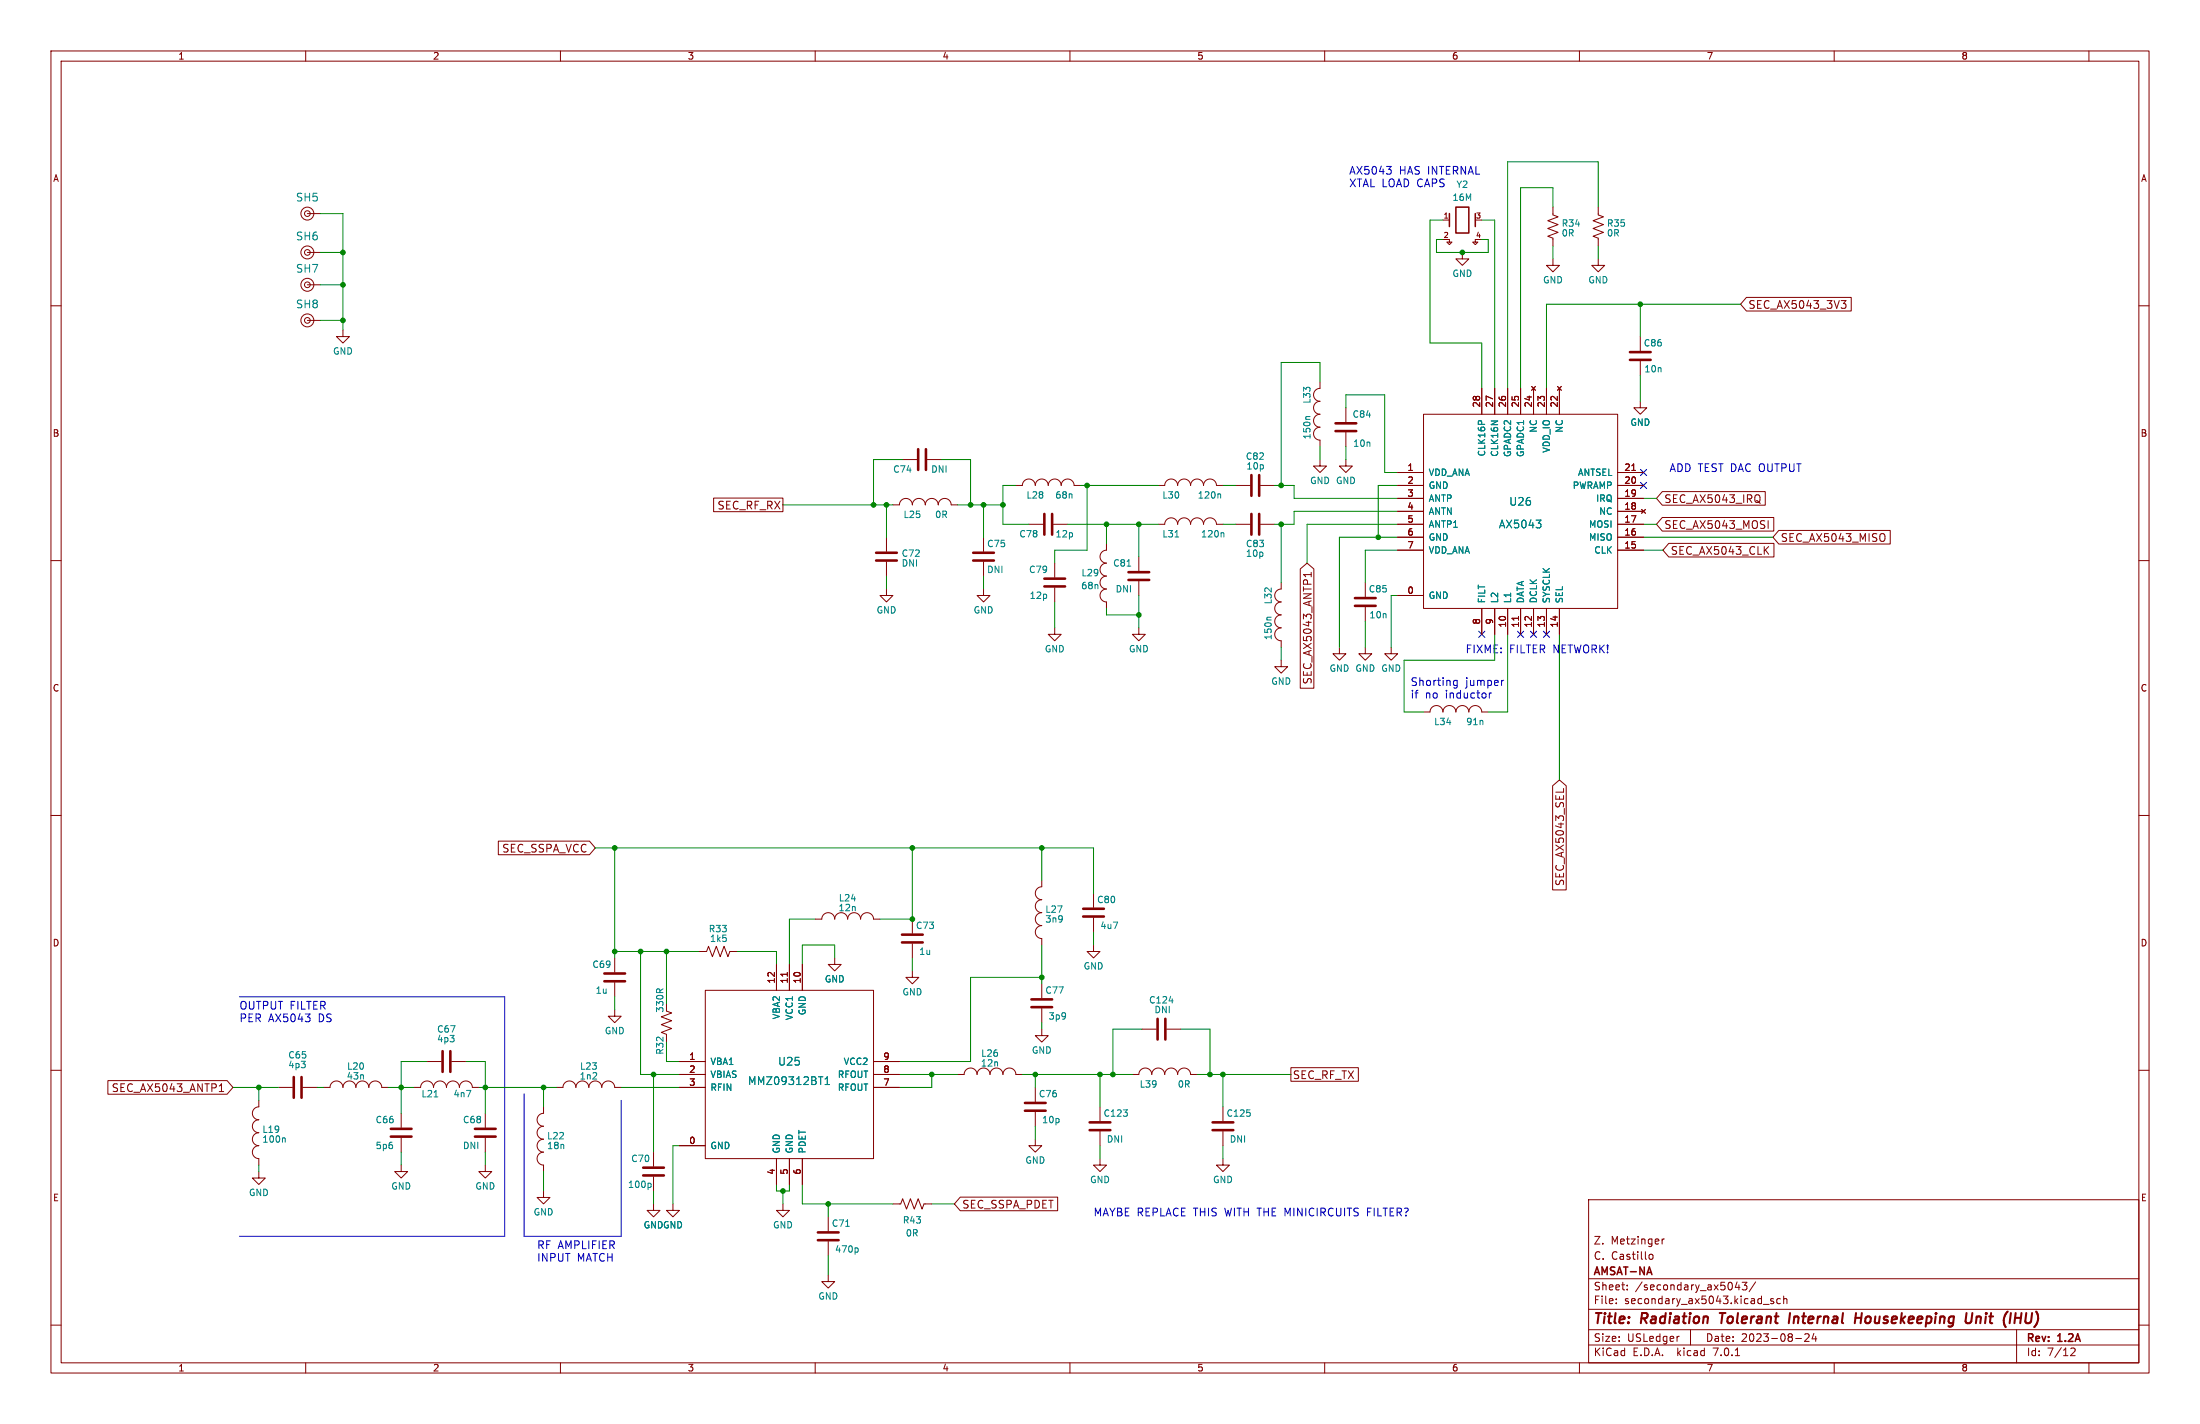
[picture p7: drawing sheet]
<svg xmlns="http://www.w3.org/2000/svg" width="432mm" height="279mm" viewBox="0 0 432 279" stroke-linecap="round" stroke-linejoin="round" font-family="sans-serif">
<g fill="none" stroke="#840000" stroke-width=".2">
<path d="M10 10h411.8v259.4h-411.8zM12 12h407.8v255.4h-407.8zM60 10v2M110 10v2M160 10v2M210 10v2M260 10v2M310 10v2M360 10v2M410 10v2M10 60h2M60.3 49.5h2.6"/>
<path d="M60.3 41.9h2.6M60.3 55.9h2.6M283.2 43.2h1.3M284.5 47v.5h-.5l.5 .5 .5-.5h-.5M287 49.5v1.3h1.3l-1.3 1.3-1.3-1.3h1.3M289.6 47v.5h-.5l.5 .5 .5-.5h-.5M304.8 40.6v1.6l1 .3-2 .8 2 .8-2 .7 2 .8-2 .8 1 .3v1.6M304.8 50.8v1.3h1.3l-1.3 1.2-1.3-1.2h1.3M313.7 50.8v1.3h1.3l-1.3 1.2-1.3-1.2h1.3M313.7 40.6v1.6l1 .3-2 .8 2 .8-2 .7 2 .8-2 .8 1 .3v1.6M342.8 58.4h20.5v2.6h-20.5l-1.2-1.3zM361.4 59h.9l-.5 .6 .4 .1 .1 .5-.3 .3h-.4"/>
<path d="M419.8 60h2M60.3 62.9h2.6M67.3 64.8v1.2h1.3l-1.3 1.3-1.3-1.3h1.3M259.1 74.9v1.3a1.27 1.27 0 0 0-1.3 1.3 1.27 1.27 0 0 0 1.3 1.2 1.27 1.27 0 0 0-1.3 1.3 1.27 1.27 0 0 0 1.3 1.3 1.27 1.27 0 0 0-1.3 1.3 1.27 1.27 0 0 0 1.3 1.2 1.27 1.27 0 0 0-1.3 1.3 1.27 1.27 0 0 0 1.3 1.3v1.2M290.8 76.2v5.1M293.4 76.2v5.1M295.9 76.2v5.1M298.4 76.2v5.1M300.6 75.8l.8 .8M301 76.2v5.1M301.4 75.8l-.8 .8M303.5 76.2v5.1"/>
<path d="M305.7 75.8l.8 .8M306.1 76.2v5.1M306.5 75.8l-.8 .8M321.9 78.7v1.3h1.3l-1.3 1.3-1.2-1.3h1.2M321.9 66v2.8M321.9 70.9v2.8M140.1 97.7h13.6v2.7h-13.6zM175.3 99.1h1.2a1.27 1.27 0 0 1 1.3-1.3 1.27 1.27 0 0 1 1.3 1.3 1.27 1.27 0 0 1 1.2-1.3 1.27 1.27 0 0 1 1.3 1.3 1.27 1.27 0 0 1 1.3-1.3 1.27 1.27 0 0 1 1.2 1.3 1.27 1.27 0 0 1 1.3-1.3 1.27 1.27 0 0 1 1.3 1.3h1.3M177.2 90.2h2.8M182 90.2h2.8M199.4 95.3h1.3a1.27 1.27 0 0 1 1.2-1.3 1.27 1.27 0 0 1 1.3 1.3 1.27 1.27 0 0 1 1.3-1.3 1.27 1.27 0 0 1 1.2 1.3 1.27 1.27 0 0 1 1.3-1.3 1.27 1.27 0 0 1 1.3 1.3 1.27 1.27 0 0 1 1.2-1.3 1.27 1.27 0 0 1 1.3 1.3h1.3M227.3 95.3h1.3a1.27 1.27 0 0 1 1.3-1.3 1.27 1.27 0 0 1 1.2 1.3 1.27 1.27 0 0 1 1.3-1.3 1.27 1.27 0 0 1 1.3 1.3 1.27 1.27 0 0 1 1.2-1.3 1.27 1.27 0 0 1 1.3 1.3 1.27 1.27 0 0 1 1.3-1.3 1.27 1.27 0 0 1 1.3 1.3h1.2"/>
<path d="M242.6 95.3h2.8M247.4 95.3h2.8M259.1 90.2v1.2h1.2l-1.2 1.3-1.3-1.3h1.3M264.2 90.2v1.2h1.2l-1.2 1.3-1.3-1.3h1.3M264.2 80v2.8M264.2 84.8v2.8M274.3 95.3h5.1M274.3 92.7h5.1M274.3 97.8h5.1M279.4 81.3h38.1v38.1h-38.1zM317.5 95.3h5.1M317.5 92.7h5.1"/>
<path d="M317.5 97.8h5.1M320.3 92.3h.7M322.2 99.9l.8 .8M323 99.9l-.8 .8M326.3 96.5h20.2v2.6h-20.2l-1.2-1.3zM345.2 97.2a1.08 1.08 0 0 1 0 1.3l.3 .2M10 110h2M174 115.6v1.2h1.3l-1.3 1.3-1.3-1.3h1.3M174 105.4v2.8M174 110.2v2.8M193 115.6v1.2h1.3l-1.3 1.3-1.2-1.3h1.2M193 105.4v2.8"/>
<path d="M193 110.2v2.8M201.9 102.9h2.8M206.8 102.9h2.7M207 110.5v2.8M207 115.3v2.8M217.2 106.7v1.3a1.27 1.27 0 0 0-1.3 1.2 1.27 1.27 0 0 0 1.3 1.3 1.27 1.27 0 0 0-1.3 1.3 1.27 1.27 0 0 0 1.3 1.2 1.27 1.27 0 0 0-1.3 1.3 1.27 1.27 0 0 0 1.3 1.3 1.27 1.27 0 0 0-1.3 1.2 1.27 1.27 0 0 0 1.3 1.3v1.3M223.5 109.2v2.8M223.5 114v2.8M227.3 102.9h1.3a1.27 1.27 0 0 1 1.3-1.3 1.27 1.27 0 0 1 1.2 1.3 1.27 1.27 0 0 1 1.3-1.3 1.27 1.27 0 0 1 1.3 1.3 1.27 1.27 0 0 1 1.2-1.3 1.27 1.27 0 0 1 1.3 1.3 1.27 1.27 0 0 1 1.3-1.3 1.27 1.27 0 0 1 1.3 1.3h1.2M242.6 102.9h2.8M247.4 102.9h2.8M251.5 114.3v1.3a1.27 1.27 0 0 0-1.3 1.2 1.27 1.27 0 0 0 1.3 1.3 1.27 1.27 0 0 0-1.3 1.3 1.27 1.27 0 0 0 1.3 1.3 1.27 1.27 0 0 0-1.3 1.2 1.27 1.27 0 0 0 1.3 1.3 1.27 1.27 0 0 0-1.3 1.3 1.27 1.27 0 0 0 1.3 1.2v1.3"/>
<path d="M255.2 111.6l1.3-1.1 1.4 1.1v23.4h-2.7zM257.4 112.3v.9M257.4 112.7h-1.6l.4 .3M268 114.3v2.8M268 119.1v2.8M274.3 102.9h5.1M274.3 116.8h5.1M274.3 108h5.1M274.3 105.4h5.1M274.3 100.3h5.1M290.8 119.4v5.1M293.4 119.4v5.1"/>
<path d="M295.9 119.4v5.1M298.4 119.4v5.1M301 119.4v5.1M303.5 119.4v5.1M306.1 119.4v5.1M317.5 102.9h5.1M317.5 108h5.1M317.5 105.4h5.1M317.5 100.3h5.1M326.3 101.5h21.8v2.7h-21.8l-1.2-1.3zM327.5 106.6h20.7v2.7h-20.7l-1.1-1.3zM346.5 107.9l.6 .9"/>
<path d="M347 102.2v1.5M347.1 107.2l-.8 .9M349.1 104.1h21.9v2.6h-21.9l-1.1-1.3zM369.8 104.8a1.08 1.08 0 0 1 0 1.4M419.8 110h2M207 123.2v1.3h1.3l-1.3 1.2-1.3-1.2h1.3M223.5 123.2v1.3h1.3l-1.3 1.2-1.3-1.2h1.3M251.5 129.5v1.3h1.2l-1.2 1.3-1.3-1.3h1.3M262.9 127v1.3h1.3l-1.3 1.2-1.3-1.2h1.3M268 127v1.3h1.2l-1.2 1.2-1.3-1.2h1.3M273 127v1.3h1.3l-1.3 1.2-1.2-1.2h1.2M279.4 139.7h1.3a1.27 1.27 0 0 1 1.2-1.3 1.27 1.27 0 0 1 1.3 1.3 1.27 1.27 0 0 1 1.3-1.3 1.27 1.27 0 0 1 1.2 1.3 1.27 1.27 0 0 1 1.3-1.3 1.27 1.27 0 0 1 1.3 1.3 1.27 1.27 0 0 1 1.3-1.3 1.27 1.27 0 0 1 1.2 1.3h1.3"/>
<path d="M298 121v.7M10 160h2M304.7 154.2l1.4-1.2 1.3 1.2v20.4h-2.7zM306.9 154.7v.7M419.8 160h2M97.8 165h17.9l1.1 1.4-1.1 1.3h-17.9zM204.5 172.7v1.3a1.27 1.27 0 0 0-1.3 1.3 1.27 1.27 0 0 0 1.3 1.2 1.27 1.27 0 0 0-1.3 1.3 1.27 1.27 0 0 0 1.3 1.3 1.27 1.27 0 0 0-1.3 1.2 1.27 1.27 0 0 0 1.3 1.3 1.27 1.27 0 0 0-1.3 1.3 1.27 1.27 0 0 0 1.3 1.3v1.2M214.6 175.3v2.8M120.6 198.1v1.3h1.3l-1.3 1.3-1.2-1.3h1.2M120.6 188v2.8M120.6 192.8v2.8M130.8 198.4l1 .4-2 .7 2 .8-2 .7 2 .8-2 .8 1 .3v1.6"/>
<path d="M137.2 186.7h1.5l.4-1 .7 2 .8-2 .8 2 .7-2 .8 2 .4-1h1.5M138.4 194.3h33v33h-33zM152.4 189.2v5.1M154.5 190.8v.7M154.9 189.2v5.1M157.5 189.2v5.1M160 180.3h1.3a1.27 1.27 0 0 1 1.3-1.2 1.27 1.27 0 0 1 1.2 1.2 1.27 1.27 0 0 1 1.3-1.2 1.27 1.27 0 0 1 1.3 1.2 1.27 1.27 0 0 1 1.2-1.2 1.27 1.27 0 0 1 1.3 1.2 1.27 1.27 0 0 1 1.3-1.2 1.27 1.27 0 0 1 1.2 1.2h1.3M163.8 188v1.2h1.3l-1.3 1.3-1.2-1.3h1.2M179.1 190.5v1.3h1.2l-1.2 1.2-1.3-1.2h1.3M179.1 180.3v2.8M179.1 185.2v2.8M204.5 193v2.8"/>
<path d="M204.5 197.9v2.8M214.6 185.4v1.3h1.3l-1.3 1.3-1.2-1.3h1.2M214.6 180.1v2.8M10 210h2M21.2 212h23.4l1.1 1.4-1.1 1.3h-23.4zM43 214.2h.9M43.2 213l.3-.4v1.6M50.8 215.9v1.3a1.27 1.27 0 0 0-1.3 1.2 1.27 1.27 0 0 0 1.3 1.3 1.27 1.27 0 0 0-1.3 1.3 1.27 1.27 0 0 0 1.3 1.3 1.27 1.27 0 0 0-1.3 1.2 1.27 1.27 0 0 0 1.3 1.3 1.27 1.27 0 0 0-1.3 1.3 1.27 1.27 0 0 0 1.3 1.2v1.3M54.6 213.4h2.8M59.4 213.4h2.8M63.5 213.4h1.3a1.27 1.27 0 0 1 1.2-1.3 1.27 1.27 0 0 1 1.3 1.3 1.27 1.27 0 0 1 1.3-1.3 1.27 1.27 0 0 1 1.2 1.3 1.27 1.27 0 0 1 1.3-1.3 1.27 1.27 0 0 1 1.3 1.3 1.27 1.27 0 0 1 1.3-1.3 1.27 1.27 0 0 1 1.2 1.3h1.3M78.7 218.4v2.8"/>
<path d="M81.3 213.4h1.2a1.27 1.27 0 0 1 1.3-1.3 1.27 1.27 0 0 1 1.3 1.3 1.27 1.27 0 0 1 1.3-1.3 1.27 1.27 0 0 1 1.2 1.3 1.27 1.27 0 0 1 1.3-1.3 1.27 1.27 0 0 1 1.3 1.3 1.27 1.27 0 0 1 1.2-1.3 1.27 1.27 0 0 1 1.3 1.3h1.3M83.8 208.3h2.8M88.6 208.3h2.8M95.2 218.4v2.8M106.7 217.2v1.2a1.27 1.27 0 0 0-1.3 1.3 1.27 1.27 0 0 0 1.3 1.3 1.27 1.27 0 0 0-1.3 1.3 1.27 1.27 0 0 0 1.3 1.2 1.27 1.27 0 0 0-1.3 1.3 1.27 1.27 0 0 0 1.3 1.3 1.27 1.27 0 0 0-1.3 1.2 1.27 1.27 0 0 0 1.3 1.3v1.3M109.2 213.4h1.3a1.27 1.27 0 0 1 1.3-1.3 1.27 1.27 0 0 1 1.2 1.3 1.27 1.27 0 0 1 1.3-1.3 1.27 1.27 0 0 1 1.3 1.3 1.27 1.27 0 0 1 1.2-1.3 1.27 1.27 0 0 1 1.3 1.3 1.27 1.27 0 0 1 1.3-1.3 1.27 1.27 0 0 1 1.2 1.3h1.3M133.3 213.4h5.1M133.3 210.8h5.1M133.3 208.3h5.1M171.4 213.4h5.1M171.4 210.8h5.1M171.4 208.3h5.1"/>
<path d="M188 210.8h1.2a1.27 1.27 0 0 1 1.3-1.2 1.27 1.27 0 0 1 1.3 1.2 1.27 1.27 0 0 1 1.2-1.2 1.27 1.27 0 0 1 1.3 1.2 1.27 1.27 0 0 1 1.3-1.2 1.27 1.27 0 0 1 1.2 1.2 1.27 1.27 0 0 1 1.3-1.2 1.27 1.27 0 0 1 1.3 1.2h1.3M203.2 213.4v2.8M203.2 218.2v2.8M204.5 201.9v1.3h1.2l-1.2 1.3-1.3-1.3h1.3M215.9 217.2v2.8M222.2 210.8h1.3a1.27 1.27 0 0 1 1.3-1.2 1.27 1.27 0 0 1 1.3 1.2 1.27 1.27 0 0 1 1.2-1.2 1.27 1.27 0 0 1 1.3 1.2 1.27 1.27 0 0 1 1.3-1.2 1.27 1.27 0 0 1 1.2 1.2 1.27 1.27 0 0 1 1.3-1.2 1.27 1.27 0 0 1 1.3 1.2h1.2M224.2 201.9h2.7M229 201.9h2.8M240 217.2v2.8M253.4 209.5h13.2v2.7h-13.2zM419.8 210h2M50.8 229.9v1.2h1.3l-1.3 1.3-1.3-1.3h1.3"/>
<path d="M78.7 228.6v1.3h1.3l-1.3 1.2-1.2-1.2h1.2M78.7 223.3v2.8M95.2 228.6v1.3h1.3l-1.3 1.2-1.2-1.2h1.2M95.2 223.3v2.8M106.7 233.7v1.3h1.2l-1.2 1.2-1.3-1.2h1.3M128.3 236.2v1.3h1.2l-1.2 1.3-1.3-1.3h1.3M128.3 226.1v2.8M128.3 230.9v2.8M132.1 236.2v1.3h1.2l-1.2 1.3-1.3-1.3h1.3M133.3 224.8h5.1M152.4 227.3v5.1M153.7 236.2v1.3h1.2l-1.2 1.3-1.3-1.3h1.3"/>
<path d="M154.9 227.3v5.1M157.5 227.3v5.1M162.6 238.8v2.8M175.3 236.2h1.5l.4-1 .7 2 .8-2 .8 2 .7-2 .8 2 .4-1h1.5M188.5 234.9h19.1v2.7h-19.1l-1.2-1.4zM203.2 223.5v1.3h1.3l-1.3 1.3-1.3-1.3h1.3M215.9 227.3v1.3h1.3l-1.3 1.3-1.3-1.3h1.3M215.9 222v2.8M240 227.3v1.3h1.3l-1.3 1.3-1.2-1.3h1.2M240 222v2.8M311.8 235.4h108v32h-108zM10 260h2"/>
<path d="M162.6 250.2v1.3h1.2l-1.2 1.2-1.3-1.2h1.3M162.6 243.6v2.8M311.8 256.9h108M311.8 250.9h108M317.2 255.7v.1M317.2 254.9v.1M319.4 253v.1M319.4 252.2v.1M323.7 246.2l.5-.1 .2 .3-.1 .6-.4 .1-.2-.1M326.2 243.1v1M326.7 243.1l-.5 .3M340.9 251.5l-.3 1.1h.9"/>
<path d="M341.3 252.1v1M341.9 251.6h1l-.5 .6 .4 .1v.7l-.2 .1-.7-.1M344.6 251.5l-1.3 2M346.1 255.9h1.1M348.1 254.9l-.4-.1-.2 .2 .1 .2 .5 .2v.3h-.6M349.4 254.9l-.4-.1-.3 .3 .2 .6h.5M350.1 254.9l.2-.1 .4 .1v.9M350.1 254.3v1.5M419.8 260h2M60 267.4v2M110 267.4v2M160 267.4v2"/>
<path d="M210 267.4v2M260 267.4v2M310 267.4v2M311.8 263.9h108M311.8 260.9h108M329.4 262.2h.2M331.8 260.9v3M340.6 266h.8M352.4 262.6h1.2M354.2 261.8l.6-.1 .3 .4-.9 1.1h.9M356 261.6l-.3 1.1h.9M356.4 262.2v1"/>
<path d="M360 267.4v2M395.8 260.9v6.5M406.4 264.6l.6-.1 .2 .1 .1 .3-.9 1.1h.9M410 267.4v2"/>
<circle cx="60.3" cy="41.9" r=".56"/>
<circle cx="60.3" cy="55.9" r=".56"/>
<circle cx="60.3" cy="49.5" r=".56"/>
<circle cx="60.3" cy="41.9" r="1.27"/>
<circle cx="60.3" cy="49.5" r="1.27"/>
<circle cx="60.3" cy="55.9" r="1.27"/>
<circle cx="60.3" cy="62.9" r=".56"/>
<circle cx="60.3" cy="62.9" r="1.27"/>
</g>
<path d="M337.5 257.6h1.2M351.3 257.6l-.2 2M364.2 258.6h1.1M364.3 257.6l-.3 2M365.4 257.6l-.2 2M387.1 257.6l-.2 1.6a.66 .66 0 0 1-.8 .4M395.5 258.6h1.1M395.6 257.6l-.2 2" fill="none" stroke="#840000" stroke-width=".4"/>
<g fill="none" stroke="#840000" stroke-width=".51">
<path d="M319.9 69.1h4.1M319.9 70.6h4.1M180.2 88.1v4.1M181.7 88.1v4.1M245.6 93.2v4.1M247.1 93.2v4.1M262.1 83.1h4.1M262.1 84.6h4.1M172 110h4M172 108.5h4M191 110h4.1M191 108.5h4.1"/>
<path d="M205 113.5h4M205 115.1h4M205 100.8v4.1M206.5 100.8v4.1M221.5 112.3h4.1M221.5 113.8h4.1M245.6 100.8v4.1M247.1 100.8v4.1M265.9 117.3h4.1M265.9 118.9h4.1M212.6 179.8h4.1M212.6 178.3h4.1"/>
<path d="M118.6 192.5h4.1M118.6 191h4.1M177 184.9h4.1M177 183.4h4.1M202.4 197.6h4.1M202.4 196.1h4.1M227.2 199.9v4.1M228.7 199.9v4.1M57.7 211.3v4.1M59.2 211.3v4.1M86.9 206.2v4.1M88.4 206.2v4.1"/>
<path d="M201.2 217.9h4M201.2 216.4h4M76.7 223h4.1M76.7 221.5h4.1M93.2 223h4.1M93.2 221.5h4.1M126.2 230.6h4.1M126.2 229.1h4.1M213.9 221.7h4M213.9 220.2h4M238 221.7h4.1M238 220.2h4.1"/>
<path d="M160.5 243.3h4.1M160.5 241.8h4.1"/>
</g>
<g fill="none" stroke="#008484" stroke-width=".2">
<path d="M239.4 96.9l.2 .2v.6M257.1 81.7h-.6l-.2 .2M290.3 82.6h.4M230.6 105.4h.8M240 104.5l.2 .2v.7M301.5 102.1h.9l-.5 .5M302.3 102.7l.1 .2-.1 .6M249.5 121.1h-.7l-.1 .2M85.2 215.2h.7M161.9 212.8h.9M161.9 211.7l.5-.4v1.5M55.8 223.3l.2 .1v.7"/>
<path d="M127.7 232.2l.1 .2-.1 .5M168.3 244.9l.1 .2-.1 .5"/>
</g>
<path d="M284.5 41.9v2.6M285.7 40.6h2.6v5.1h-2.6zM289.6 41.9v2.6" fill="none" stroke="#840000" stroke-width=".3"/>
<path d="M272.1 32.7h1l-.5 .5M273 33.4v.6M285.4 134.4l.2 .1 .4-.1M286 133.5v1.2l-.1 .2M286 133.6l-.4-.1-.2 .1M292.3 136v1M292.8 136h-.3l-.2 .2M295.1 133.5l-.3 .1M47 195.6h52.1v47h-52.1M102.9 214.6v28h19v-26.7" fill="none" stroke="#0000c2" stroke-width=".2"/>
<g fill="none" stroke="#008400" stroke-width=".2">
<path d="M62.9 55.9h4.4M62.9 41.9h4.4v22.9M62.9 49.5h4.4M283.2 47h-1.3v2.5h10.2v-2.5h-1.3M283.2 43.2h-2.5v24.1h10.1v8.9M290.8 43.2h2.6v33M304.8 40.6v-3.8h-6.4v39.4M304.8 48.3v2.5M313.7 40.6v-8.8h-17.8v44.4M313.7 48.3v2.5M321.9 59.7v6.3M341.6 59.7h-38.1v16.5"/>
<path d="M62.9 62.9h4.4M259.1 74.9v-3.8h-7.6v24.2M321.9 73.7v5M153.7 99.1h21.6M174 99.1v6.3M177.2 90.2h-5.8v8.9M184.8 90.2h5.7v8.9M188 99.1h8.8M193 99.1v6.3M199.4 95.3h-2.6v7.6h5.1M212.1 95.3h15.2M213.4 95.3v12.7h-6.4v2.5"/>
<path d="M240 95.3h2.6M250.2 95.3h3.8v2.5h20.3M259.1 87.6v2.6M264.2 80v-2.5h7.6v15.2h2.5M264.2 87.6v2.6M274.3 95.3h-3.8v10.1M322.6 97.8h2.5M174 113v2.6M193 113v2.6M207 118.1v5.1M209.5 102.9h17.8M217.2 102.9v3.8"/>
<path d="M217.2 119.4v1.3h6.3M223.5 102.9v6.3M223.5 116.8v6.4M240 102.9h2.6M251.5 102.9v11.4M274.3 100.3h-20.3v2.6h-3.8M274.3 102.9h-17.8v7.6M274.3 116.8h-1.3v10.2M274.3 108h-6.3v6.3M274.3 105.4h-11.4v21.6M322.6 102.9h2.5M322.6 105.4h25.4"/>
<path d="M322.6 108h3.8M251.5 127v2.5M268 121.9v5.1M293.4 124.5v5h-17.8v10.2h3.8M295.9 124.5v15.2h-3.8M306.1 124.5v28.5M116.8 166.4h97.8v8.9M120.6 166.4v21.6M179.1 166.4v13.9h-6.4M204.5 166.4v6.3M120.6 186.7h16.6M120.6 195.6v2.5"/>
<path d="M125.7 186.7v24.1h7.6M130.8 186.7v10.2M144.8 186.7h7.6v2.5M160 180.3h-5.1v8.9M163.8 188v-2.6h-6.3v3.8M179.1 188v2.5M204.5 191.8h-14v16.5h-14M204.5 185.4v7.6M214.6 182.9v2.5M45.7 213.4h8.9M50.8 213.4v2.5M62.2 213.4h1.3"/>
<path d="M76.2 213.4h5.1M83.8 208.3h-5.1v10.1M91.4 208.3h3.8v10.1M94 213.4h15.2M106.7 213.4v3.8M121.9 213.4h11.4M128.3 210.8v15.3M130.8 204.5v3.8h2.5M176.5 210.8h11.5M182.9 210.8v2.6h-6.4M200.7 210.8h21.5M203.2 210.8v2.6"/>
<path d="M204.5 200.7v1.2M215.9 210.8v6.4M224.2 201.9h-5.8v8.9M231.8 201.9h5.7v8.9M234.9 210.8h18.5M240 210.8v6.4M50.8 228.6v1.3M78.7 226.1v2.5M95.2 226.1v2.5M106.7 229.9v3.8M128.3 233.7v2.5M133.3 224.8h-1.2v11.4"/>
<path d="M152.4 232.4v1.3h2.5v-1.3M153.7 233.7v2.5M157.5 232.4v3.8h17.8M162.6 236.2v2.6M182.9 236.2h4.4M203.2 221v2.5M215.9 224.8v2.5M240 224.8v2.5M162.6 246.4v3.8"/>
</g>
<path d="M322 92.1l1.2 1.2M322 94.6l1.2 1.3M323.2 92.1l-1.2 1.2M323.2 94.6l-1.2 1.3M290.2 123.9l1.2 1.2M291.4 123.9l-1.2 1.2M297.8 123.9l1.3 1.2M299.1 123.9l-1.3 1.2M300.4 123.9l1.2 1.2M301.6 123.9l-1.2 1.2M302.9 123.9l1.2 1.2M304.1 123.9l-1.2 1.2" fill="none" stroke="#000084" stroke-width=".2"/>
<g fill="#008400" stroke="#008400" stroke-width=".2">
<circle cx="190.5" cy="99.1" r=".46"/>
<circle cx="174" cy="99.1" r=".46"/>
<circle cx="223.5" cy="120.7" r=".46"/>
<circle cx="196.8" cy="99.1" r=".46"/>
<circle cx="193" cy="99.1" r=".46"/>
<circle cx="50.8" cy="213.4" r=".46"/>
<circle cx="78.7" cy="213.4" r=".46"/>
<circle cx="128.3" cy="210.8" r=".46"/>
<circle cx="153.7" cy="233.7" r=".46"/>
<circle cx="179.1" cy="166.4" r=".46"/>
<circle cx="179.1" cy="180.3" r=".46"/>
<circle cx="182.9" cy="210.8" r=".46"/>
<circle cx="162.6" cy="236.2" r=".46"/>
<circle cx="67.3" cy="62.9" r=".46"/>
<circle cx="171.4" cy="99.1" r=".46"/>
<circle cx="106.7" cy="213.4" r=".46"/>
<circle cx="125.7" cy="186.7" r=".46"/>
<circle cx="120.6" cy="166.4" r=".46"/>
<circle cx="67.3" cy="49.5" r=".46"/>
<circle cx="67.3" cy="55.9" r=".46"/>
<circle cx="130.8" cy="186.7" r=".46"/>
<circle cx="120.6" cy="186.7" r=".46"/>
<circle cx="95.2" cy="213.4" r=".46"/>
<circle cx="270.5" cy="105.4" r=".46"/>
<circle cx="204.5" cy="166.4" r=".46"/>
<circle cx="203.2" cy="210.8" r=".46"/>
<circle cx="218.4" cy="210.8" r=".46"/>
<circle cx="204.5" cy="191.8" r=".46"/>
<circle cx="215.9" cy="210.8" r=".46"/>
<circle cx="237.5" cy="210.8" r=".46"/>
<circle cx="240" cy="210.8" r=".46"/>
<circle cx="287" cy="49.5" r=".46"/>
<circle cx="321.9" cy="59.7" r=".46"/>
<circle cx="217.2" cy="102.9" r=".46"/>
<circle cx="213.4" cy="95.3" r=".46"/>
<circle cx="223.5" cy="102.9" r=".46"/>
<circle cx="251.5" cy="95.3" r=".46"/>
<circle cx="251.5" cy="102.9" r=".46"/>
</g>
<g font-size="2.8" fill="#840000">
<text x="312.8" y="260.2">Title:</text>
<text x="322.2" y="260.2">Radiation</text>
<text x="338.3" y="260.2">Tolerant</text>
<text x="352.4" y="260.2">Internal</text>
<text x="366" y="260.2">Housekeeping</text>
<text x="388.3" y="260.2">Unit</text>
<text x="396.3" y="260.2">(IHU)</text>
</g>
<g font-size="2.1" fill="#0000c2">
<text x="264.8" y="34.4">AX5043</text>
<text x="274.6" y="34.4">HAS INTERNAL</text>
<text x="264.8" y="36.8">XTAL LOAD CAPS</text>
<text x="327.7" y="92.7">ADD TEST DAC OUTPUT</text>
<text x="287.7" y="128.3">FIXME:</text>
<text x="296.2" y="128.3">FILTER NETWORK!</text>
<text x="276.9" y="134.7">Shorting</text>
<text x="276.9" y="137.2">if</text>
<text x="279.7" y="137.2">no</text>
<text x="283.7" y="137.2">inductor</text>
<text x="287.6" y="134.7">jumper</text>
<text x="47" y="198.2">OUTPUT FILTER</text>
<text x="47" y="200.7">PER AX5043</text>
<text x="62.5" y="200.7">DS</text>
<text x="214.6" y="238.8">MAYBE REPLACE THIS WITH THE MINICIRCUITS</text>
<text x="268.5" y="238.8">FILTER?</text>
<text x="105.4" y="245.2">RF AMPLIFIER</text>
<text x="105.4" y="247.6">INPUT MATCH</text>
</g>
<g font-size="2.1" fill="#008484">
<text x="58" y="39.7">SH5</text>
<text x="58" y="47.3">SH6</text>
<text x="58" y="53.7">SH7</text>
<text x="58" y="60.6">SH8</text>
<text x="296.2" y="99.4">U26</text>
<text x="294.1" y="103.8">AX5043</text>
<text x="152.7" y="209.2">U25</text>
<text x="146.7" y="213">MMZ09312BT1</text>
</g>
<g font-size="2.1" fill="#840000">
<text x="343.2" y="60.8">SEC_AX5043_3V3</text>
<text x="140.7" y="100.1">SEC_RF_RX</text>
<text x="326.6" y="98.9">SEC_AX5043_IRQ</text>
<text x="326.6" y="103.9">SEC_AX5043_MOSI</text>
<text x="349.5" y="106.5">SEC_AX5043_MISO</text>
<text x="327.9" y="109">SEC_AX5043_CLK</text>
<text x="257.6" y="134.4" transform="rotate(-90 257.6 134.4)">SEC_AX5043_ANTP1</text>
<text x="98.5" y="167.4">SEC_SSPA_VCC</text>
<text x="307.1" y="173.9" transform="rotate(-90 307.1 173.9)">SEC_AX5043_SEL</text>
<text x="21.8" y="214.4">SEC_AX5043_ANTP1</text>
<text x="253.7" y="211.9">SEC_RF_TX</text>
<text x="188.8" y="237.3">SEC_SSPA_PDET</text>
<text x="312.8" y="244.3">Z.</text>
<text x="316.2" y="244.3">Metzinger</text>
<text x="312.8" y="250.5">AMSAT-NA</text>
<text x="312.8" y="247.3">C. Castillo</text>
<text x="312.8" y="256">File:</text>
<text x="312.8" y="253.3">Sheet:</text>
<text x="318.8" y="256">secondary_ax5043.kicad_sch</text>
<text x="321" y="253.3">/secondary_ax5043/</text>
<text x="312.8" y="263.4">Size:</text>
<text x="319.4" y="263.4">USLedger</text>
<text x="334.8" y="263.4">Date:</text>
<text x="341.7" y="263.4">2023-08-24</text>
<text x="397.8" y="263.6">Rev:</text>
<text x="404" y="263.6">1.2A</text>
<text x="312.8" y="266.2">KiCad</text>
<text x="320.5" y="266.2">E.D.A.</text>
<text x="329.2" y="266.2">kicad</text>
<text x="336.3" y="266.2">7.0.1</text>
<text x="397.8" y="266.2">Id:</text>
<text x="401.8" y="266.2">7/12</text>
</g>
<g font-size="1.8" fill="#840000">
<text x="35" y="11.8">1</text>
<text x="85" y="11.8">2</text>
<text x="135" y="11.8">3</text>
<text x="185" y="11.8">4</text>
<text x="235" y="11.8">5</text>
<text x="285" y="11.8">6</text>
<text x="335" y="11.8">7</text>
<text x="385" y="11.8">8</text>
<text x="10.4" y="35.8">A</text>
<text x="420.2" y="35.8">A</text>
<text x="290.6" y="80" transform="rotate(-90 290.6 80)">28</text>
<text x="293.1" y="80" transform="rotate(-90 293.1 80)">27</text>
<text x="295.7" y="80" transform="rotate(-90 295.7 80)">26</text>
<text x="298.2" y="80" transform="rotate(-90 298.2 80)">25</text>
<text x="300.7" y="80" transform="rotate(-90 300.7 80)">24</text>
<text x="303.3" y="80" transform="rotate(-90 303.3 80)">23</text>
<text x="305.8" y="80" transform="rotate(-90 305.8 80)">22</text>
<text x="10.3" y="85.8">B</text>
<text x="420.1" y="85.8">B</text>
<text x="276.2" y="92.5">1</text>
<text x="276.2" y="95">2</text>
<text x="318.8" y="95">20</text>
<text x="318.8" y="92.5">21</text>
<text x="276.2" y="97.5">3</text>
<text x="276.2" y="100.1">4</text>
<text x="318.8" y="100.1">18</text>
<text x="318.8" y="97.5">19</text>
<text x="276.2" y="102.6">5</text>
<text x="276.2" y="105.2">6</text>
<text x="276.2" y="107.7">7</text>
<text x="318.8" y="107.7">15</text>
<text x="318.8" y="105.2">16</text>
<text x="318.8" y="102.6">17</text>
<text x="276.2" y="116.6">0</text>
<text x="290.6" y="122.6" transform="rotate(-90 290.6 122.6)">8</text>
<text x="293.1" y="122.6" transform="rotate(-90 293.1 122.6)">9</text>
<text x="295.7" y="123.2" transform="rotate(-90 295.7 123.2)">10</text>
<text x="298.2" y="123.2" transform="rotate(-90 298.2 123.2)">11</text>
<text x="300.7" y="123.2" transform="rotate(-90 300.7 123.2)">12</text>
<text x="303.3" y="123.2" transform="rotate(-90 303.3 123.2)">13</text>
<text x="305.8" y="123.2" transform="rotate(-90 305.8 123.2)">14</text>
<text x="10.3" y="135.8">C</text>
<text x="420.1" y="135.8">C</text>
<text x="10.3" y="185.8">D</text>
<text x="420.1" y="185.8">D</text>
<text x="152.1" y="193" transform="rotate(-90 152.1 193)">12</text>
<text x="154.7" y="193" transform="rotate(-90 154.7 193)">11</text>
<text x="157.2" y="193" transform="rotate(-90 157.2 193)">10</text>
<text x="135.2" y="208">1</text>
<text x="173.3" y="208">9</text>
<text x="135.2" y="210.6">2</text>
<text x="135.2" y="213.1">3</text>
<text x="173.3" y="213.1">7</text>
<text x="173.3" y="210.6">8</text>
<text x="135.2" y="224.5">0</text>
<text x="152.1" y="230.5" transform="rotate(-90 152.1 230.5)">4</text>
<text x="154.7" y="230.5" transform="rotate(-90 154.7 230.5)">5</text>
<text x="157.2" y="230.5" transform="rotate(-90 157.2 230.5)">6</text>
<text x="10.4" y="235.8">E</text>
<text x="420.2" y="235.8">E</text>
<text x="35" y="269.2">1</text>
<text x="85" y="269.2">2</text>
<text x="135" y="269.2">3</text>
<text x="185" y="269.2">4</text>
<text x="235" y="269.2">5</text>
<text x="285" y="269.2">6</text>
<text x="335" y="269.2">7</text>
<text x="385" y="269.2">8</text>
</g>
<g font-size="1.8" fill="#008484">
<text x="285" y="39.6">16M</text>
<text x="285.8" y="37">Y2</text>
<text x="306.5" y="44.6">R34</text>
<text x="306.5" y="46.6">0R</text>
<text x="315.3" y="44.6">R35</text>
<text x="315.3" y="46.6">0R</text>
<text x="285" y="54.5">GND</text>
<text x="302.8" y="55.8">GND</text>
<text x="311.7" y="55.8">GND</text>
<text x="65.3" y="69.7">GND</text>
<text x="322.6" y="68.1">C86</text>
<text x="322.7" y="73.2">10n</text>
<text x="257.4" y="79.3" transform="rotate(-90 257.4 79.3)">L33</text>
<text x="265.4" y="82.1">C84</text>
<text x="319.9" y="83.7">GND</text>
<text x="257.4" y="86.3" transform="rotate(-90 257.4 86.3)">150n</text>
<text x="265.5" y="87.8">10n</text>
<text x="291.7" y="89.7" transform="rotate(-90 291.7 89.7)">CLK16P</text>
<text x="294.2" y="89.7" transform="rotate(-90 294.2 89.7)">CLK16N</text>
<text x="296.7" y="89.8" transform="rotate(-90 296.7 89.8)">GPADC2</text>
<text x="299.3" y="89.8" transform="rotate(-90 299.3 89.8)">GPADC1</text>
<text x="301.8" y="85" transform="rotate(-90 301.8 85)">NC</text>
<text x="304.4" y="89" transform="rotate(-90 304.4 89)">VDD_IO</text>
<text x="306.9" y="85" transform="rotate(-90 306.9 85)">NC</text>
<text x="175.2" y="92.9">C74</text>
<text x="182.7" y="92.9">DNI</text>
<text x="244.5" y="90.4">C82</text>
<text x="244.6" y="92.3">10p</text>
<text x="257.1" y="95.1">GND GND</text>
<text x="280.4" y="93.5">VDD_ANA</text>
<text x="309.6" y="93.5">ANTSEL</text>
<text x="177.3" y="101.8">L25</text>
<text x="183.5" y="101.8">0R</text>
<text x="201.4" y="98">L28</text>
<text x="207.1" y="98">68n</text>
<text x="228.1" y="98">L30</text>
<text x="235" y="98">120n</text>
<text x="280.4" y="96.1">GND</text>
<text x="280.4" y="98.6">ANTP</text>
<text x="280.4" y="101.2">ANTN</text>
<text x="308.6" y="96.1">PWRAMP</text>
<text x="313.2" y="98.6">IRQ</text>
<text x="313.8" y="101.2">NC</text>
<text x="193.7" y="107.5">C75</text>
<text x="200" y="105.6">C78</text>
<text x="207.1" y="105.6">12p</text>
<text x="228.1" y="105.6">L31</text>
<text x="235.7" y="105.6">120n</text>
<text x="244.5" y="107.5">C83</text>
<text x="280.4" y="103.7">ANTP1</text>
<text x="280.4" y="106.2">GND</text>
<text x="311.8" y="106.2">MISO</text>
<text x="311.8" y="103.7">MOSI</text>
<text x="176.9" y="109.4">C72</text>
<text x="176.9" y="111.3">DNI</text>
<text x="193.7" y="112.6">DNI</text>
<text x="201.9" y="112.6">C79</text>
<text x="212.2" y="113.2">L29</text>
<text x="218.4" y="111.3">C81</text>
<text x="244.5" y="109.4">10p</text>
<text x="280.4" y="108.8">VDD_ANA</text>
<text x="312.8" y="108.8">CLK</text>
<text x="202" y="117.7">12p</text>
<text x="212.1" y="115.8">68n</text>
<text x="218.9" y="116.4">DNI</text>
<text x="249.7" y="118.6" transform="rotate(-90 249.7 118.6)">L32</text>
<text x="268.6" y="116.4">C85</text>
<text x="280.4" y="117.7">GND</text>
<text x="291.7" y="118.4" transform="rotate(-90 291.7 118.4)">FILT</text>
<text x="294.2" y="118.4" transform="rotate(-90 294.2 118.4)">L2</text>
<text x="296.7" y="118.4" transform="rotate(-90 296.7 118.4)">L1</text>
<text x="299.3" y="118.4" transform="rotate(-90 299.3 118.4)">DATA</text>
<text x="301.8" y="118.4" transform="rotate(-90 301.8 118.4)">DCLK</text>
<text x="304.4" y="118.4" transform="rotate(-90 304.4 118.4)">SYSCLK</text>
<text x="306.9" y="118.4" transform="rotate(-90 306.9 118.4)">SEL</text>
<text x="172" y="120.5">GND</text>
<text x="191" y="120.5">GND</text>
<text x="249.7" y="125.6" transform="rotate(-90 249.7 125.6)">150n</text>
<text x="268.7" y="121.5">10n</text>
<text x="205" y="128.2">GND</text>
<text x="221.5" y="128.2">GND</text>
<text x="260.9" y="132">GND GND GND</text>
<text x="249.5" y="134.5">GND</text>
<text x="281.4" y="142.4">L34</text>
<text x="287.7" y="142.4">91n</text>
<text x="164.5" y="178.9">12n</text>
<text x="164.6" y="177">L24</text>
<text x="205.1" y="179.3">L27</text>
<text x="215.3" y="177.4">C80</text>
<text x="139.1" y="183.1">R33</text>
<text x="139.3" y="185">1k5</text>
<text x="179.7" y="182.4">C73</text>
<text x="205.1" y="181.2">3n9</text>
<text x="215.9" y="182.4">4u7</text>
<text x="116.2" y="190.1">C69</text>
<text x="180.3" y="187.5">1u</text>
<text x="212.6" y="190.4">GND</text>
<text x="116.8" y="195.1">1u</text>
<text x="161.8" y="192.9">GND</text>
<text x="177.1" y="195.5">GND</text>
<text x="205.1" y="195.1">C77</text>
<text x="225.5" y="197">C124</text>
<text x="85.7" y="202.8">C67</text>
<text x="118.7" y="203.1">GND</text>
<text x="130.4" y="198.7" transform="rotate(-90 130.4 198.7)">330R</text>
<text x="153.2" y="200.1" transform="rotate(-90 153.2 200.1)">VBA2</text>
<text x="155.8" y="200.3" transform="rotate(-90 155.8 200.3)">VCC1</text>
<text x="158.3" y="199.3" transform="rotate(-90 158.3 199.3)">GND</text>
<text x="205.7" y="200.2">3p9</text>
<text x="226.5" y="198.9">DNI</text>
<text x="56.5" y="207.8">C65</text>
<text x="56.5" y="209.7">4p3</text>
<text x="85.7" y="204.7">4p3</text>
<text x="130.4" y="207" transform="rotate(-90 130.4 207)">R32</text>
<text x="139.4" y="209.1">VBA1</text>
<text x="165.5" y="209.1">VCC2</text>
<text x="192.5" y="209.4">12n</text>
<text x="192.5" y="207.5">L26</text>
<text x="202.5" y="206.9">GND</text>
<text x="68" y="212">43n</text>
<text x="68.1" y="210">L20</text>
<text x="82.7" y="215.5">L21</text>
<text x="89" y="215.5">4n7</text>
<text x="113.7" y="212">1n2</text>
<text x="113.8" y="210">L23</text>
<text x="139.4" y="211.6">VBIAS</text>
<text x="139.4" y="214.2">RFIN</text>
<text x="164.3" y="214.2">RFOUT</text>
<text x="164.3" y="211.6">RFOUT</text>
<text x="203.8" y="215.5">C76</text>
<text x="223.6" y="213.6">L39</text>
<text x="231.1" y="213.6">0R</text>
<text x="73.7" y="220.5">C66</text>
<text x="90.8" y="220.5">C68</text>
<text x="204.5" y="220.5">10p</text>
<text x="216.5" y="219.3">C123</text>
<text x="240.7" y="219.3">C125</text>
<text x="51.4" y="222.4">L19</text>
<text x="51.4" y="224.4">100n</text>
<text x="73.7" y="225.6">5p6</text>
<text x="90.8" y="225.6">DNI</text>
<text x="107.3" y="223.7">L22</text>
<text x="107.3" y="225.6">18n</text>
<text x="139.4" y="225.6">GND</text>
<text x="153.2" y="226.3" transform="rotate(-90 153.2 226.3)">GND</text>
<text x="155.8" y="226.3" transform="rotate(-90 155.8 226.3)">GND</text>
<text x="158.3" y="226.3" transform="rotate(-90 158.3 226.3)">PDET</text>
<text x="217.2" y="224.3">DNI</text>
<text x="241.3" y="224.3">DNI</text>
<text x="76.7" y="233.6">GND</text>
<text x="93.3" y="233.6">GND</text>
<text x="123.2" y="233.2">100p</text>
<text x="123.8" y="228.2">C70</text>
<text x="201.2" y="228.5">GND</text>
<text x="213.9" y="232.3">GND</text>
<text x="238" y="232.3">GND</text>
<text x="48.8" y="234.8">GND</text>
<text x="104.7" y="238.6">GND</text>
<text x="126.3" y="241.2">GNDGND</text>
<text x="151.7" y="241.2">GND</text>
<text x="163.2" y="240.9">C71</text>
<text x="163.8" y="245.9">470p</text>
<text x="177.2" y="240.2">R43</text>
<text x="177.7" y="242.8">0R</text>
<text x="160.6" y="255.2">GND</text>
</g>
<g font-size="1.4" fill="#840000">
<text x="283.3" y="42.9">1</text>
<text x="283.3" y="46.7">2</text>
<text x="289.6" y="42.9">3</text>
<text x="289.6" y="46.7">4</text>
</g>
</svg>
